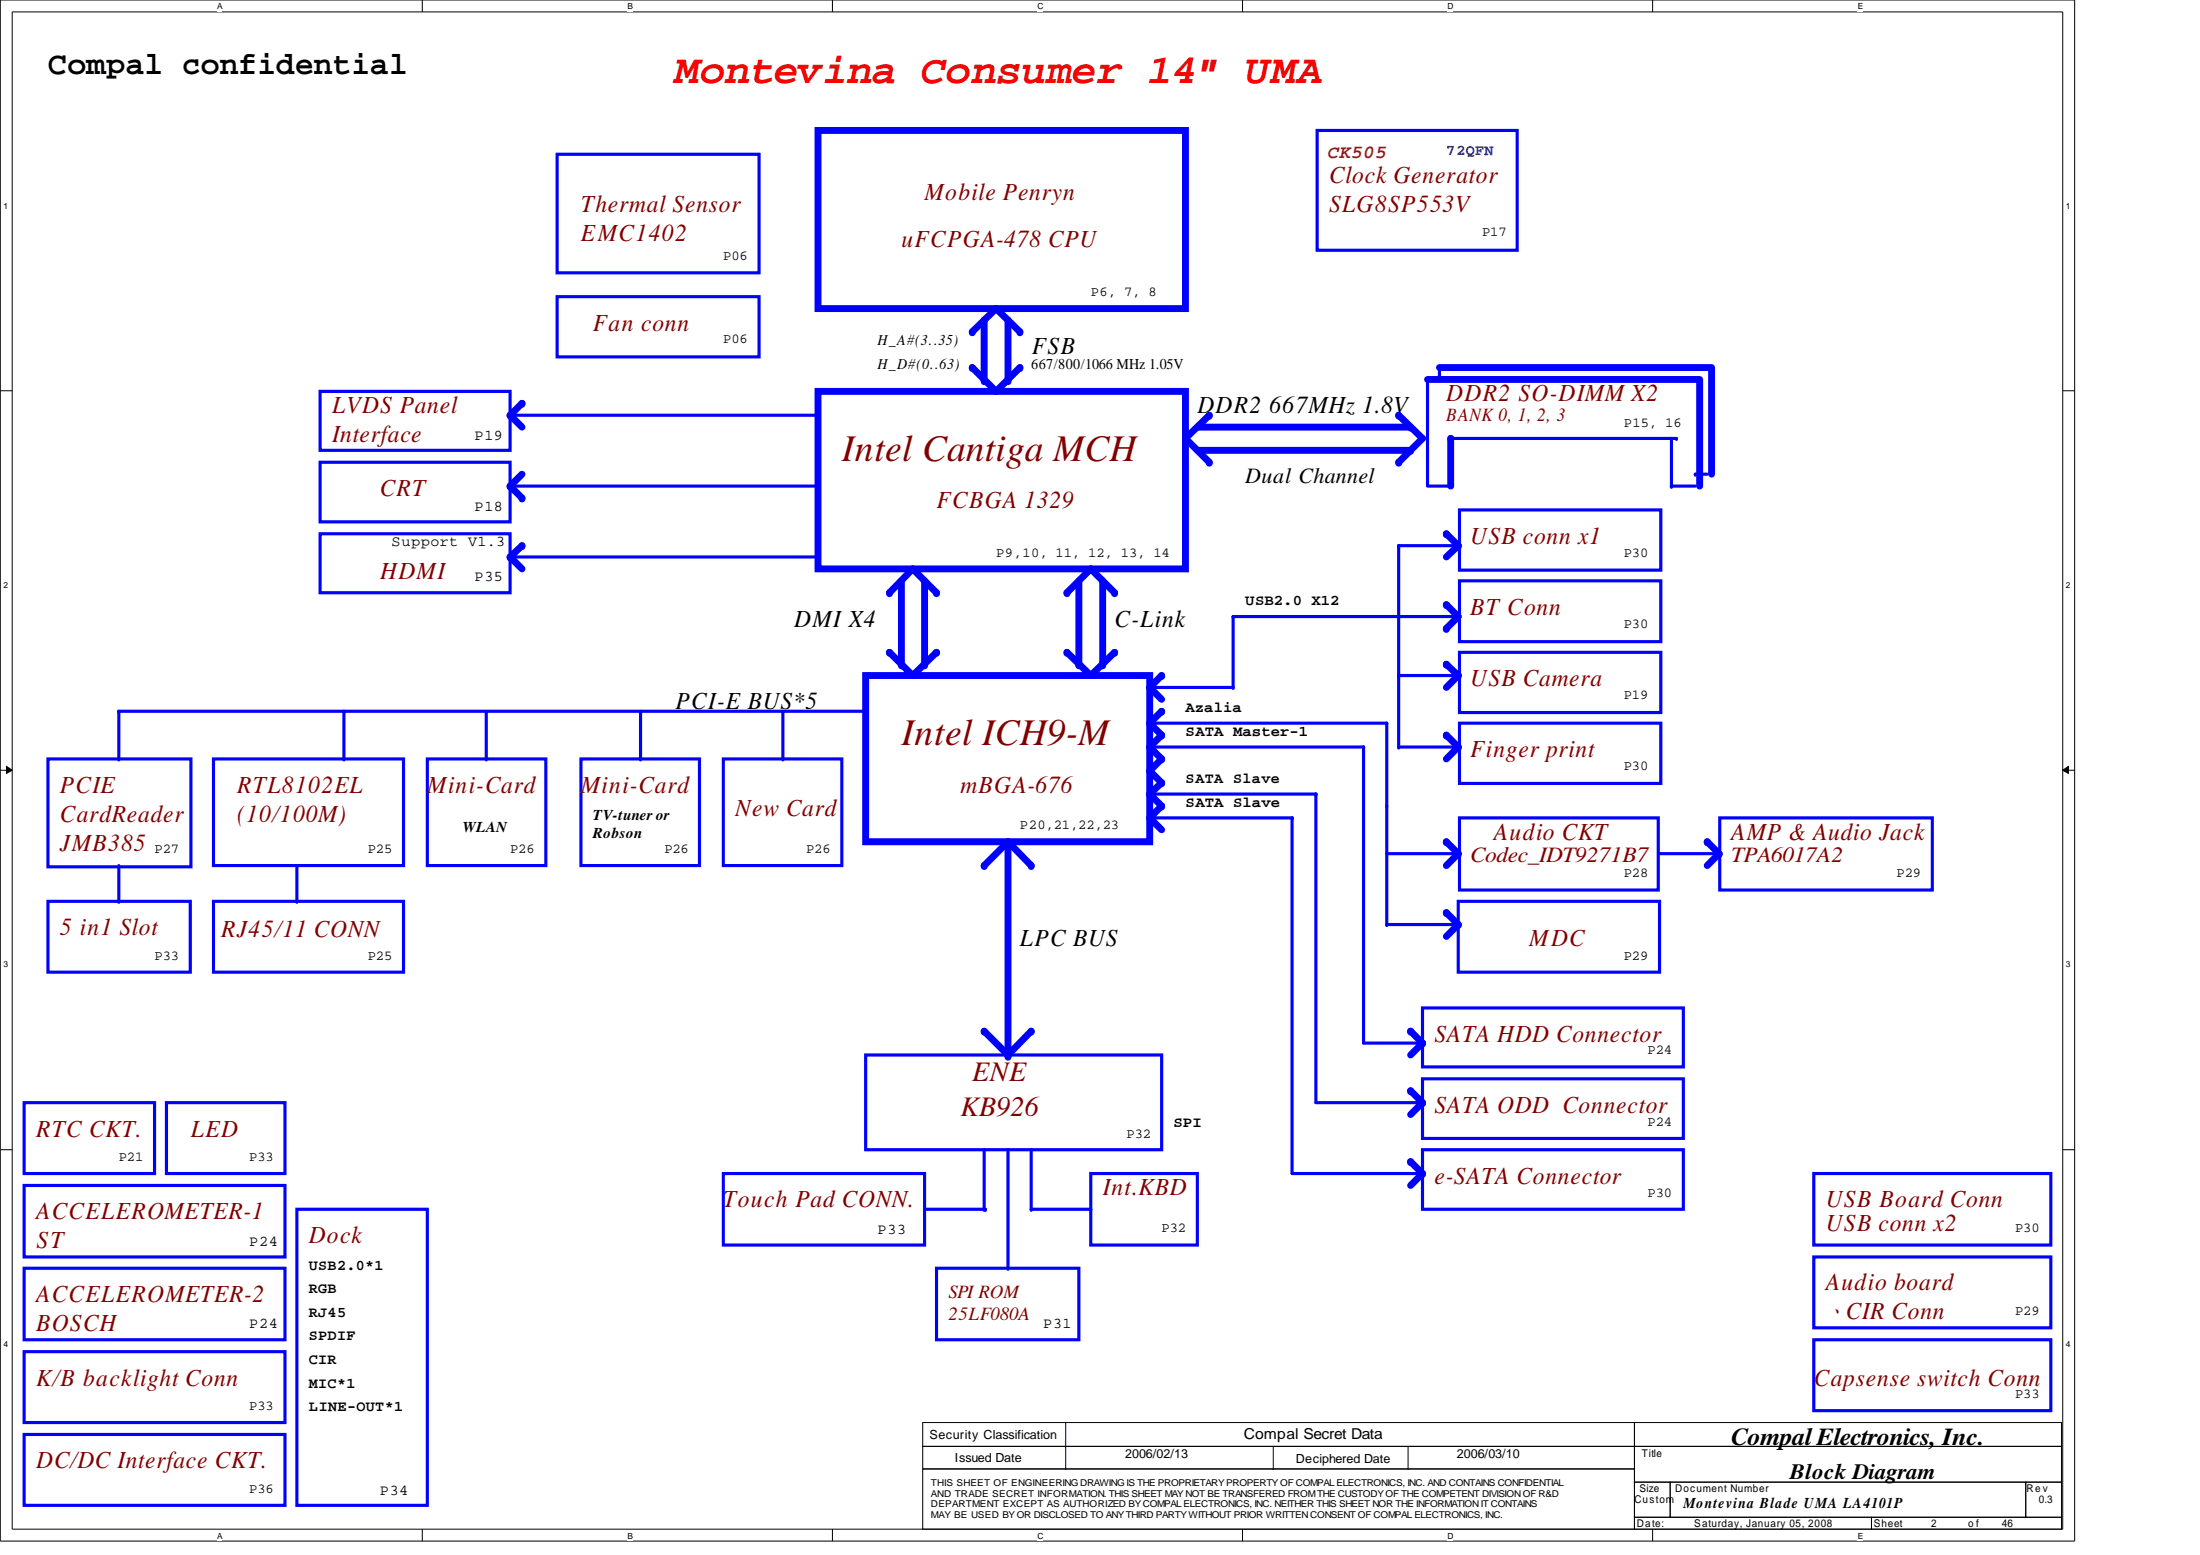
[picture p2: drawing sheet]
<svg xmlns="http://www.w3.org/2000/svg" width="297mm" height="210mm" viewBox="0 0 297 210" stroke-linecap="round" stroke-linejoin="round" font-family="sans-serif">
<path d="M0 0h280.1v208h-280.1zM1.6 1.6h276.9v204.8h-276.9z" fill="none" stroke="#000" stroke-width=".14"/>
<g fill="#fff">
<path d="M29.3 .3h.6v1.2h-.6z"/>
<path d="M29.3 206.7h.6v1.2h-.6z"/>
</g>
<path d="M57 0v1.6M57 206.4v1.6" fill="none" stroke="#000" stroke-width=".14"/>
<g fill="#fff">
<path d="M84.7 .3h.7v1.2h-.7z"/>
<path d="M84.7 206.7h.7v1.2h-.7z"/>
</g>
<path d="M112.4 0v1.6M112.4 206.4v1.6" fill="none" stroke="#000" stroke-width=".14"/>
<g fill="#fff">
<path d="M140.1 .3h.7v1.2h-.7z"/>
<path d="M140.1 206.7h.7v1.2h-.7z"/>
</g>
<path d="M167.8 0v1.6M167.8 206.4v1.6" fill="none" stroke="#000" stroke-width=".14"/>
<g fill="#fff">
<path d="M195.4 .3h.8v1.2h-.8z"/>
<path d="M195.4 206.7h.8v1.2h-.8z"/>
</g>
<path d="M223.1 0v1.6M223.1 206.4v1.6" fill="none" stroke="#000" stroke-width=".14"/>
<g fill="#fff">
<path d="M250.8 .3h.7v1.2h-.7z"/>
<path d="M250.8 206.7h.7v1.2h-.7z"/>
<path d="M.5 27.2h.6v1.2h-.6z"/>
<path d="M278.9 27.2h.6v1.2h-.6z"/>
<path d="M.5 78.3h.6v1.3h-.6z"/>
<path d="M278.9 78.3h.6v1.3h-.6z"/>
</g>
<path d="M0 52.7h1.6M278.5 52.7h1.6" fill="none" stroke="#000" stroke-width=".14"/>
<g fill="#fff">
<path d="M.5 129.5h.6v1.3h-.6z"/>
<path d="M278.9 129.5h.6v1.3h-.6z"/>
</g>
<path d="M0 104h1.6M.9 103.5l.7 .5-.7 .4zM278.5 104l.8-.5v.9zM278.5 104h1.6" fill="none" stroke="#000" stroke-width=".14"/>
<path d="M.9 103.5l.7 .5-.7 .4zM278.5 104l.8-.5v.9z" fill="#000"/>
<g fill="#fff">
<path d="M.5 180.8h.6v1.2h-.6z"/>
<path d="M278.9 180.8h.6v1.2h-.6z"/>
</g>
<g fill="none" stroke="#000" stroke-width=".14">
<path d="M0 155.2h1.6M278.5 155.2h1.6M124.6 192h96.1v3.2h-96.1zM124.6 195.2h96.1v3.1h-96.1zM124.6 198.3h96.1v8.1h-96.1zM143.9 195.2h.1M143.9 198.3h.1M143.9 192v6.3M171.9 198.3h.1M171.9 195.2v3.1M190.1 198.3h.1M190.1 195.2v3.1"/>
<path d="M220.7 192h57.6v3.2h-57.6zM220.7 195.2h57.6v4.9h-57.6zM220.7 200.1h4.8v4.7h-4.8zM220.7 204.8h32v1.6h-32zM225.5 200.1h48v4.7h-48zM252.7 204.8h25.6v1.6h-25.6zM273.5 200.1h4.8v4.7h-4.8z"/>
</g>
<path d="M75.2 20.8h27.3v16h-27.3zM75.2 40h27.3v8.2h-27.3z" fill="none" stroke="#00f" stroke-width=".42"/>
<path d="M110.4 17.6h49.7v24.1h-49.7zM110.4 52.8h49.7v24h-49.7zM134.5 41.7l3.2 3.1" fill="none" stroke="#00f" stroke-width=".93"/>
<circle cx="137.7" cy="44.8" r=".47" fill="#00f"/>
<path d="M131.3 49.6l3.2 3.2" fill="none" stroke="#00f" stroke-width=".93"/>
<circle cx="131.3" cy="49.6" r=".47" fill="#00f"/>
<path d="M136.1 43.2v8.2" fill="none" stroke="#00f" stroke-width=".93"/>
<circle cx="136.1" cy="51.4" r=".47" fill="#00f"/>
<path d="M132.9 43.2v8.2" fill="none" stroke="#00f" stroke-width=".93"/>
<circle cx="132.9" cy="51.4" r=".47" fill="#00f"/>
<path d="M137.7 49.6l-3.2 3.2" fill="none" stroke="#00f" stroke-width=".93"/>
<circle cx="137.7" cy="49.6" r=".47" fill="#00f"/>
<path d="M134.5 41.7l-3.2 3.1" fill="none" stroke="#00f" stroke-width=".93"/>
<circle cx="131.3" cy="44.8" r=".47" fill="#00f"/>
<path d="M160.1 59.2l3.2 3.2" fill="none" stroke="#00f" stroke-width=".93"/>
<circle cx="163.3" cy="62.4" r=".47" fill="#00f"/>
<path d="M192.7 51.2v14.4h3.2M228.9 64h1.6" fill="none" stroke="#00f" stroke-width=".42"/>
<circle cx="228.9" cy="64" r=".21" fill="#00f"/>
<path d="M192.7 51.2h36.8v14.4" fill="none" stroke="#00f" stroke-width=".93"/>
<path d="M225.7 65.6h3.2" fill="none" stroke="#00f" stroke-width=".42"/>
<circle cx="225.7" cy="65.6" r=".21" fill="#00f"/>
<path d="M163.3 56l-3.2 3.2" fill="none" stroke="#00f" stroke-width=".93"/>
<circle cx="163.3" cy="56" r=".47" fill="#00f"/>
<path d="M195.9 59.2v6.4" fill="none" stroke="#00f" stroke-width=".93"/>
<circle cx="195.9" cy="59.2" r=".47" fill="#00f"/>
<path d="M192.1 59.2l-3.3 3.2" fill="none" stroke="#00f" stroke-width=".93"/>
<circle cx="188.8" cy="62.4" r=".47" fill="#00f"/>
<path d="M188.8 56l3.3 3.2" fill="none" stroke="#00f" stroke-width=".93"/>
<circle cx="188.8" cy="56" r=".47" fill="#00f"/>
<path d="M194.3 49.6v1.6" fill="none" stroke="#00f" stroke-width=".42"/>
<circle cx="194.3" cy="51.2" r=".21" fill="#00f"/>
<path d="M225.7 59.2v6.4" fill="none" stroke="#00f" stroke-width=".42"/>
<circle cx="225.7" cy="65.6" r=".21" fill="#00f"/>
<path d="M194.3 49.6h36.8v14.4" fill="none" stroke="#00f" stroke-width=".93"/>
<path d="M195.9 59.2h30.5" fill="none" stroke="#00f" stroke-width=".42"/>
<circle cx="226.4" cy="59.2" r=".21" fill="#00f"/>
<path d="M156.8 99.2l-1.6 1.6" fill="none" stroke="#00f" stroke-width=".93"/>
<circle cx="156.8" cy="99.2" r=".47" fill="#00f"/>
<path d="M155.2 100.8l1.6 1.6" fill="none" stroke="#00f" stroke-width=".93"/>
<circle cx="155.2" cy="100.8" r=".47" fill="#00f"/>
<path d="M155.2 100.8h28.9" fill="none" stroke="#00f" stroke-width=".42"/>
<circle cx="184.1" cy="100.8" r=".21" fill="#00f"/>
<path d="M184.1 100.8v40" fill="none" stroke="#00f" stroke-width=".42"/>
<circle cx="184.1" cy="100.8" r=".21" fill="#00f"/>
<path d="M156.8 105.7l-1.6 1.5" fill="none" stroke="#00f" stroke-width=".93"/>
<circle cx="156.8" cy="105.7" r=".47" fill="#00f"/>
<path d="M3.3 148.8h17.6v9.6h-17.6zM3.3 193.6h35.2v9.6h-35.2z" fill="none" stroke="#00f" stroke-width=".42"/>
<path d="M116.9 91.2h38.3v22.4h-38.3zM155.2 107.2l1.6 1.6" fill="none" stroke="#00f" stroke-width=".93"/>
<circle cx="155.2" cy="107.2" r=".47" fill="#00f"/>
<path d="M132.9 155.2v8" fill="none" stroke="#00f" stroke-width=".42"/>
<circle cx="132.9" cy="163.2" r=".21" fill="#00f"/>
<path d="M116.9 142.4h39.9v12.8h-39.9zM124.8 163.2h8.2" fill="none" stroke="#00f" stroke-width=".42"/>
<circle cx="133" cy="163.2" r=".21" fill="#00f"/>
<path d="M139.2 155.2v8" fill="none" stroke="#00f" stroke-width=".42"/>
<circle cx="139.2" cy="163.2" r=".21" fill="#00f"/>
<path d="M22.5 148.8h16v9.6h-16zM184.1 140.8h8" fill="none" stroke="#00f" stroke-width=".42"/>
<circle cx="192.1" cy="140.8" r=".21" fill="#00f"/>
<path d="M139.2 163.2h8.1" fill="none" stroke="#00f" stroke-width=".42"/>
<circle cx="147.3" cy="163.2" r=".21" fill="#00f"/>
<path d="M46.4 96h70.5" fill="none" stroke="#00f" stroke-width=".42"/>
<circle cx="46.4" cy="96" r=".21" fill="#00f"/>
<path d="M46.4 96v6.4" fill="none" stroke="#00f" stroke-width=".42"/>
<circle cx="46.4" cy="102.4" r=".21" fill="#00f"/>
<path d="M188.8 73.7v17.5" fill="none" stroke="#00f" stroke-width=".42"/>
<g fill="#00f">
<circle cx="188.8" cy="73.7" r=".21"/>
<circle cx="188.8" cy="83.2" r=".21"/>
</g>
<path d="M196.9 73.7l-1.6 1.5" fill="none" stroke="#00f" stroke-width=".93"/>
<circle cx="196.9" cy="73.7" r=".47" fill="#00f"/>
<path d="M196.9 83.2l-1.6 1.6" fill="none" stroke="#00f" stroke-width=".93"/>
<circle cx="195.3" cy="84.8" r=".47" fill="#00f"/>
<path d="M188.8 83.2h8.1" fill="none" stroke="#00f" stroke-width=".42"/>
<circle cx="188.8" cy="83.2" r=".21" fill="#00f"/>
<path d="M195.3 72.1l1.6 1.6" fill="none" stroke="#00f" stroke-width=".93"/>
<circle cx="195.3" cy="72.1" r=".47" fill="#00f"/>
<path d="M195.3 81.6l1.6 1.6" fill="none" stroke="#00f" stroke-width=".93"/>
<circle cx="195.3" cy="81.6" r=".47" fill="#00f"/>
<path d="M166.5 83.2h22.3" fill="none" stroke="#00f" stroke-width=".42"/>
<circle cx="188.8" cy="83.2" r=".21" fill="#00f"/>
<path d="M197.1 78.4h27.1v8.2h-27.1zM155.2 97.6h32" fill="none" stroke="#00f" stroke-width=".42"/>
<circle cx="187.2" cy="97.6" r=".21" fill="#00f"/>
<path d="M187.2 97.6v11.2" fill="none" stroke="#00f" stroke-width=".42"/>
<circle cx="187.2" cy="108.8" r=".21" fill="#00f"/>
<path d="M156.8 96l-1.6 1.6" fill="none" stroke="#00f" stroke-width=".93"/>
<circle cx="156.8" cy="96" r=".47" fill="#00f"/>
<path d="M155.2 97.6l1.6 1.6" fill="none" stroke="#00f" stroke-width=".93"/>
<circle cx="155.2" cy="97.6" r=".47" fill="#00f"/>
<path d="M188.8 73.7h8.1" fill="none" stroke="#00f" stroke-width=".42"/>
<circle cx="196.9" cy="73.7" r=".21" fill="#00f"/>
<path d="M43.2 52.8h25.7v8h-25.7zM68.9 56h41.5M43.2 62.4h25.7v8h-25.7z" fill="none" stroke="#00f" stroke-width=".42"/>
<circle cx="110.4" cy="56" r=".21" fill="#00f"/>
<path d="M68.9 75.2l1.6 1.6" fill="none" stroke="#00f" stroke-width=".93"/>
<circle cx="68.9" cy="75.2" r=".47" fill="#00f"/>
<path d="M70.5 73.7l-1.6 1.5" fill="none" stroke="#00f" stroke-width=".93"/>
<circle cx="70.5" cy="73.7" r=".47" fill="#00f"/>
<path d="M177.7 148.8h14.4" fill="none" stroke="#00f" stroke-width=".42"/>
<circle cx="192.1" cy="148.8" r=".21" fill="#00f"/>
<path d="M177.7 107.2v41.6" fill="none" stroke="#00f" stroke-width=".42"/>
<circle cx="177.7" cy="107.2" r=".21" fill="#00f"/>
<path d="M156.8 102.4l-1.6 1.7" fill="none" stroke="#00f" stroke-width=".93"/>
<circle cx="156.8" cy="102.4" r=".47" fill="#00f"/>
<path d="M155.2 104.1l1.6 1.6" fill="none" stroke="#00f" stroke-width=".93"/>
<circle cx="155.2" cy="104.1" r=".47" fill="#00f"/>
<path d="M155.2 107.2h22.5" fill="none" stroke="#00f" stroke-width=".42"/>
<circle cx="177.7" cy="107.2" r=".21" fill="#00f"/>
<path d="M192.1 158.4l-1.6 1.6" fill="none" stroke="#00f" stroke-width=".93"/>
<circle cx="192.1" cy="158.4" r=".47" fill="#00f"/>
<path d="M190.5 156.8l1.6 1.6" fill="none" stroke="#00f" stroke-width=".93"/>
<circle cx="190.5" cy="156.8" r=".47" fill="#00f"/>
<path d="M174.5 158.4h17.6" fill="none" stroke="#00f" stroke-width=".42"/>
<circle cx="192.1" cy="158.4" r=".21" fill="#00f"/>
<path d="M174.5 110.4v48" fill="none" stroke="#00f" stroke-width=".42"/>
<circle cx="174.5" cy="110.4" r=".21" fill="#00f"/>
<path d="M166.5 83.2v9.6" fill="none" stroke="#00f" stroke-width=".42"/>
<circle cx="166.5" cy="83.2" r=".21" fill="#00f"/>
<path d="M155.2 92.8h11.3" fill="none" stroke="#00f" stroke-width=".42"/>
<circle cx="166.5" cy="92.8" r=".21" fill="#00f"/>
<path d="M156.8 108.8l-1.6 1.6" fill="none" stroke="#00f" stroke-width=".93"/>
<circle cx="156.8" cy="108.8" r=".47" fill="#00f"/>
<path d="M155.2 110.4l1.6 1.6" fill="none" stroke="#00f" stroke-width=".93"/>
<circle cx="155.2" cy="110.4" r=".47" fill="#00f"/>
<path d="M155.2 110.4h19.3" fill="none" stroke="#00f" stroke-width=".42"/>
<circle cx="174.5" cy="110.4" r=".21" fill="#00f"/>
<path d="M105.7 96v6.4" fill="none" stroke="#00f" stroke-width=".42"/>
<circle cx="105.7" cy="102.4" r=".21" fill="#00f"/>
<path d="M43.2 72.1h25.7v7.9h-25.7z" fill="none" stroke="#00f" stroke-width=".42"/>
<path d="M68.9 65.6l1.6 1.6" fill="none" stroke="#00f" stroke-width=".93"/>
<circle cx="70.5" cy="67.2" r=".47" fill="#00f"/>
<path d="M70.5 64l-1.6 1.6" fill="none" stroke="#00f" stroke-width=".93"/>
<circle cx="68.9" cy="65.6" r=".47" fill="#00f"/>
<path d="M196.9 91.2l-1.6 1.6" fill="none" stroke="#00f" stroke-width=".93"/>
<circle cx="196.9" cy="91.2" r=".47" fill="#00f"/>
<path d="M188.8 91.2h8.1" fill="none" stroke="#00f" stroke-width=".42"/>
<circle cx="188.8" cy="91.2" r=".21" fill="#00f"/>
<path d="M195.3 89.7l1.6 1.5" fill="none" stroke="#00f" stroke-width=".93"/>
<circle cx="195.3" cy="89.7" r=".47" fill="#00f"/>
<path d="M192.1 140.8l-1.6 1.6" fill="none" stroke="#00f" stroke-width=".93"/>
<circle cx="192.1" cy="140.8" r=".47" fill="#00f"/>
<path d="M190.5 139.2l1.6 1.6" fill="none" stroke="#00f" stroke-width=".93"/>
<circle cx="190.5" cy="139.2" r=".47" fill="#00f"/>
<path d="M192.1 148.8l-1.6 1.7" fill="none" stroke="#00f" stroke-width=".93"/>
<circle cx="192.1" cy="148.8" r=".47" fill="#00f"/>
<path d="M190.5 147.2l1.6 1.6" fill="none" stroke="#00f" stroke-width=".93"/>
<circle cx="190.5" cy="147.2" r=".47" fill="#00f"/>
<path d="M68.9 75.2h41.5" fill="none" stroke="#00f" stroke-width=".42"/>
<circle cx="110.4" cy="75.2" r=".21" fill="#00f"/>
<path d="M70.5 54.4l-1.6 1.6" fill="none" stroke="#00f" stroke-width=".93"/>
<circle cx="70.5" cy="54.4" r=".47" fill="#00f"/>
<path d="M68.9 56l1.6 1.7" fill="none" stroke="#00f" stroke-width=".93"/>
<circle cx="68.9" cy="56" r=".47" fill="#00f"/>
<path d="M68.9 65.6h41.5" fill="none" stroke="#00f" stroke-width=".42"/>
<circle cx="110.4" cy="65.6" r=".21" fill="#00f"/>
<path d="M197.1 88.1h27.1v8.1h-27.1zM187.2 108.8v16" fill="none" stroke="#00f" stroke-width=".42"/>
<circle cx="187.2" cy="124.8" r=".21" fill="#00f"/>
<path d="M28.8 102.4h25.7v14.4h-25.7zM40.1 116.8v4.9M97.7 102.4h16v14.4h-16zM28.8 121.7h25.7v9.5h-25.7zM244.9 180.8h32v9.6h-32z" fill="none" stroke="#00f" stroke-width=".42"/>
<circle cx="40.1" cy="121.7" r=".21" fill="#00f"/>
<path d="M161.7 57.7h28.8" fill="none" stroke="#00f" stroke-width=".93"/>
<circle cx="190.5" cy="57.7" r=".47" fill="#00f"/>
<path d="M161.7 60.8h28.8" fill="none" stroke="#00f" stroke-width=".93"/>
<circle cx="190.5" cy="60.8" r=".47" fill="#00f"/>
<path d="M123.2 76.8l3.2 3.2" fill="none" stroke="#00f" stroke-width=".93"/>
<circle cx="126.4" cy="80" r=".47" fill="#00f"/>
<path d="M120.1 88.1l3.1 3.1" fill="none" stroke="#00f" stroke-width=".93"/>
<circle cx="120.1" cy="88.1" r=".47" fill="#00f"/>
<path d="M124.8 78.4v11.3" fill="none" stroke="#00f" stroke-width=".93"/>
<circle cx="124.8" cy="89.7" r=".47" fill="#00f"/>
<path d="M121.7 78.4v11.3" fill="none" stroke="#00f" stroke-width=".93"/>
<circle cx="121.7" cy="89.7" r=".47" fill="#00f"/>
<path d="M126.4 88.1l-3.2 3.1" fill="none" stroke="#00f" stroke-width=".93"/>
<circle cx="126.4" cy="88.1" r=".47" fill="#00f"/>
<path d="M123.2 76.8l-3.1 3.2" fill="none" stroke="#00f" stroke-width=".93"/>
<circle cx="120.1" cy="80" r=".47" fill="#00f"/>
<path d="M147.3 76.8l3.2 3.2" fill="none" stroke="#00f" stroke-width=".93"/>
<circle cx="150.5" cy="80" r=".47" fill="#00f"/>
<path d="M144.1 88.1l3.2 3.1" fill="none" stroke="#00f" stroke-width=".93"/>
<circle cx="144.1" cy="88.1" r=".47" fill="#00f"/>
<path d="M148.9 78.4v11.3" fill="none" stroke="#00f" stroke-width=".93"/>
<circle cx="148.9" cy="89.7" r=".47" fill="#00f"/>
<path d="M145.7 78.4v11.3" fill="none" stroke="#00f" stroke-width=".93"/>
<circle cx="145.7" cy="89.7" r=".47" fill="#00f"/>
<path d="M150.5 88.1l-3.2 3.1" fill="none" stroke="#00f" stroke-width=".93"/>
<circle cx="150.5" cy="88.1" r=".47" fill="#00f"/>
<path d="M147.3 76.8l-3.2 3.2" fill="none" stroke="#00f" stroke-width=".93"/>
<circle cx="144.1" cy="80" r=".47" fill="#00f"/>
<path d="M136.1 113.6v29" fill="none" stroke="#00f" stroke-width=".93"/>
<circle cx="136.1" cy="142.6" r=".47" fill="#00f"/>
<path d="M136.1 113.6l3.1 3.2" fill="none" stroke="#00f" stroke-width=".93"/>
<circle cx="139.2" cy="116.8" r=".47" fill="#00f"/>
<path d="M136.1 113.6l-3.2 3.2" fill="none" stroke="#00f" stroke-width=".93"/>
<circle cx="132.9" cy="116.8" r=".47" fill="#00f"/>
<path d="M132.9 139.2l3.2 3.2" fill="none" stroke="#00f" stroke-width=".93"/>
<circle cx="132.9" cy="139.2" r=".47" fill="#00f"/>
<path d="M139.2 139.2l-3.1 3.2" fill="none" stroke="#00f" stroke-width=".93"/>
<circle cx="139.2" cy="139.2" r=".47" fill="#00f"/>
<path d="M192.1 136.1h35.2v7.9h-35.2zM192.1 155.2h35.2v8h-35.2z" fill="none" stroke="#00f" stroke-width=".42"/>
<path d="M230.5 113.6l1.6 1.6" fill="none" stroke="#00f" stroke-width=".93"/>
<circle cx="230.5" cy="113.6" r=".47" fill="#00f"/>
<path d="M232.1 115.2l-1.6 1.6" fill="none" stroke="#00f" stroke-width=".93"/>
<circle cx="232.1" cy="115.2" r=".47" fill="#00f"/>
<path d="M224.1 115.2h8" fill="none" stroke="#00f" stroke-width=".42"/>
<circle cx="232.1" cy="115.2" r=".21" fill="#00f"/>
<path d="M177.8 17.6h27v16.2h-27zM197.1 68.8h27.1v8.2h-27.1zM197.1 110.4h26.8v9.7h-26.8zM232.2 110.4h28.7v9.7h-28.7zM97.7 158.4h27.1v9.7h-27.1zM147.3 158.4h14.4v9.7h-14.4zM192.1 145.6h35.2v8.1h-35.2z" fill="none" stroke="#00f" stroke-width=".42"/>
<path d="M156.8 91.2l-1.6 1.6" fill="none" stroke="#00f" stroke-width=".93"/>
<circle cx="156.8" cy="91.2" r=".47" fill="#00f"/>
<path d="M155.2 92.8l1.6 1.6" fill="none" stroke="#00f" stroke-width=".93"/>
<circle cx="155.2" cy="92.8" r=".47" fill="#00f"/>
<path d="M136.1 155.2v16M126.4 171.2h19.3v9.6h-19.3z" fill="none" stroke="#00f" stroke-width=".42"/>
<circle cx="136.1" cy="171.2" r=".21" fill="#00f"/>
<path d="M187.2 124.8h9.7" fill="none" stroke="#00f" stroke-width=".42"/>
<circle cx="196.9" cy="124.8" r=".21" fill="#00f"/>
<path d="M195.3 123.2l1.6 1.6" fill="none" stroke="#00f" stroke-width=".93"/>
<circle cx="195.3" cy="123.2" r=".47" fill="#00f"/>
<path d="M196.9 115.2l-1.6 1.6" fill="none" stroke="#00f" stroke-width=".93"/>
<circle cx="196.9" cy="115.2" r=".47" fill="#00f"/>
<path d="M195.3 113.6l1.6 1.6" fill="none" stroke="#00f" stroke-width=".93"/>
<circle cx="195.3" cy="113.6" r=".47" fill="#00f"/>
<path d="M187.2 115.2h9.7" fill="none" stroke="#00f" stroke-width=".42"/>
<circle cx="196.9" cy="115.2" r=".21" fill="#00f"/>
<path d="M196.9 121.7h27.2v9.5h-27.2z" fill="none" stroke="#00f" stroke-width=".42"/>
<path d="M196.9 124.8l-1.6 1.6" fill="none" stroke="#00f" stroke-width=".93"/>
<circle cx="196.9" cy="124.8" r=".47" fill="#00f"/>
<path d="M86.5 96v6.4M78.4 102.4h16v14.4h-16z" fill="none" stroke="#00f" stroke-width=".42"/>
<circle cx="86.5" cy="102.4" r=".21" fill="#00f"/>
<path d="M65.7 96v6.4M57.7 102.4h16v14.4h-16z" fill="none" stroke="#00f" stroke-width=".42"/>
<circle cx="65.7" cy="102.4" r=".21" fill="#00f"/>
<path d="M16 96v6.4M6.5 102.4h19.3v14.6h-19.3zM244.9 158.4h32v9.7h-32zM244.9 169.7h32v9.5h-32z" fill="none" stroke="#00f" stroke-width=".42"/>
<circle cx="16" cy="102.4" r=".21" fill="#00f"/>
<path d="M16 96h30.4" fill="none" stroke="#00f" stroke-width=".42"/>
<circle cx="16" cy="96" r=".21" fill="#00f"/>
<path d="M197.1 97.6h27.1v8.1h-27.1z" fill="none" stroke="#00f" stroke-width=".42"/>
<path d="M196.9 100.8l-1.6 1.6" fill="none" stroke="#00f" stroke-width=".93"/>
<circle cx="196.9" cy="100.8" r=".47" fill="#00f"/>
<path d="M188.8 100.8h8.1" fill="none" stroke="#00f" stroke-width=".42"/>
<circle cx="188.8" cy="100.8" r=".21" fill="#00f"/>
<path d="M195.3 99.2l1.6 1.6" fill="none" stroke="#00f" stroke-width=".93"/>
<circle cx="195.3" cy="99.2" r=".47" fill="#00f"/>
<path d="M188.8 91.2v9.6" fill="none" stroke="#00f" stroke-width=".42"/>
<circle cx="188.8" cy="91.2" r=".21" fill="#00f"/>
<path d="M16 116.8v4.9M6.5 121.7h19.2v9.5h-19.2z" fill="none" stroke="#00f" stroke-width=".42"/>
<circle cx="16" cy="121.7" r=".21" fill="#00f"/>
<path d="M3.3 160h35.2v9.7h-35.2zM3.3 171.2h35.2v9.6h-35.2zM40.1 163.2h17.6v40h-17.6zM3.3 182.5h35.2v9.5h-35.2z" fill="none" stroke="#00f" stroke-width=".42"/>
<text font-size="5.6" fill="#f00" x="91.2" y="11.2">Montevina Consumer 14&quot; UMA</text>
<g font-size="5.1" fill="#800000">
<text x="113.7" y="62.2">Intel Cantiga MCH</text>
<text x="121.7" y="100.6">Intel ICH9-M</text>
</g>
<text font-size="4.3" x="6.5" y="10">Compal confidential</text>
<g font-size="3.8" fill="#800000">
<text x="131.3" y="145.9">ENE</text>
<text x="129.7" y="150.7">KB926</text>
</g>
<g font-size="3.3" fill="#800000">
<text x="78.4" y="28.6">Thermal Sensor</text>
<text x="124.8" y="27">Mobile Penryn</text>
<text x="179.4" y="24.7">Clock Generator</text>
<text x="179.4" y="28.6">SLG8SP553V</text>
<text x="78.4" y="32.5">EMC1402</text>
<text x="121.7" y="33.4">uFCPGA-478 CPU</text>
<text x="80" y="44.7">Fan conn</text>
<text x="44.8" y="55.8">LVDS Panel</text>
<text x="44.8" y="59.7">Interface</text>
<text x="195.3" y="54.2">DDR2 SO-DIMM X2</text>
<text x="51.3" y="67">CRT</text>
<text x="126.4" y="68.6">FCBGA 1329</text>
<text x="198.5" y="73.4">USB conn x1</text>
<text x="51.3" y="78.1">HDMI</text>
<text x="198.5" y="83">BT Conn</text>
<text x="198.5" y="92.6">USB Camera</text>
<text x="8.1" y="107">PCIE</text>
<text x="32" y="107">RTL8102EL</text>
<text x="57.7" y="107">Mini-Card</text>
<text x="78.4" y="107">Mini-Card</text>
<text x="129.7" y="107">mBGA-676</text>
<text x="198.5" y="102.2">Finger print</text>
<text x="8.1" y="110.9">CardReader</text>
<text x="32" y="110.9">(10/100M)</text>
<text x="99.3" y="110.2">New Card</text>
<text x="201.7" y="113.4">Audio CKT</text>
<text x="233.7" y="113.4">AMP &amp; Audio Jack</text>
<text x="8.1" y="114.8">JMB385</text>
<text x="8.1" y="126.2">5 in1 Slot</text>
<text x="29.8" y="126.5">RJ45/11 CONN</text>
<text x="206.5" y="127.8">MDC</text>
<text x="193.7" y="140.6">SATA HDD Connector</text>
<text x="4.9" y="153.4">RTC CKT.</text>
<text x="25.8" y="153.4">LED</text>
<text x="193.7" y="150.2">SATA ODD Connector</text>
<text x="148.9" y="161.4">Int.KBD</text>
<text x="193.7" y="159.8">e-SATA Connector</text>
<text x="4.9" y="164.6">ACCELEROMETER-1</text>
<text x="41.7" y="167.8">Dock</text>
<text x="97.7" y="163">Touch Pad CONN.</text>
<text x="246.5" y="163">USB Board Conn</text>
<text x="246.5" y="166.2">USB conn x2</text>
<text x="4.9" y="168.5">ST</text>
<text x="4.9" y="175.8">ACCELEROMETER-2</text>
<text x="4.9" y="179.7">BOSCH</text>
<text x="246.5" y="174.2">Audio board</text>
<text x="246.5" y="178.1">、CIR Conn</text>
<text x="4.9" y="187">K/B backlight Conn</text>
<text x="244.9" y="187">Capsense switch Conn</text>
<text x="4.9" y="198.2">DC/DC Interface CKT.</text>
</g>
<g font-size="3.3">
<text x="139.3" y="47.8">FSB</text>
<text x="161.7" y="55.8">DDR2 667MHz 1.8V</text>
<text x="107.2" y="84.6">DMI X4</text>
<text x="150.5" y="84.6">C-Link</text>
<text x="91.2" y="95.8">PCI-E BUS*5</text>
<text x="137.7" y="127.8">LPC BUS</text>
<text x="233.7" y="195.1">Compal Electronics, Inc.</text>
</g>
<g font-size="3">
<text x="168.1" y="65.2">Dual Channel</text>
<text x="241.7" y="199.6">Block Diagram</text>
</g>
<g font-size="3" fill="#800000">
<text x="198.5" y="116.4">Codec_IDT9271B7</text>
<text x="233.7" y="116.4">TPA6017A2</text>
</g>
<text font-size="2.5" fill="#804000" x="179.3" y="21.3">CK505</text>
<g font-size="2.5" fill="#800000">
<text x="195.3" y="56.8">BANK 0, 1, 2, 3</text>
<text x="128.1" y="175.2">SPI ROM</text>
<text x="128.1" y="178.2">25LF080A</text>
</g>
<text font-size="2" fill="#000080" x="195.3" y="20.9">72QFN</text>
<g font-size="2">
<text x="118.5" y="46.6">H_A#(3..35)</text>
<text x="118.5" y="49.8">H_D#(0..63)</text>
<text x="139.2" y="49.8">667/800/1066 MHz 1.05V</text>
<text x="64" y="59.4">P19</text>
<text x="64" y="68.9">P18</text>
<text x="52.9" y="73.7">Support V1.3</text>
<text x="64" y="78.5">P35</text>
<text x="168.1" y="81.7">USB2.0 X12</text>
<text x="160.1" y="99.3">SATA Master-1</text>
<text x="160.1" y="96.1">Azalia</text>
<text x="160.1" y="105.7">SATA Slave</text>
<text x="62.4" y="112.3">WLAN</text>
<text x="80" y="110.7">TV-tuner or</text>
<text x="80" y="113.1">Robson</text>
<text x="160.1" y="108.9">SATA Slave</text>
<text x="158.4" y="152.1">SPI</text>
<text x="118.5" y="166.5">P33</text>
<text x="33.7" y="168.1">P24</text>
<text x="41.7" y="171.4">USB2.0*1</text>
<text x="33.7" y="179.3">P24</text>
<text x="41.7" y="174.5">RGB</text>
<text x="41.7" y="177.7">RJ45</text>
<text x="140.8" y="179.3">P31</text>
<text x="41.7" y="180.9">SPDIF</text>
<text x="41.7" y="184.1">CIR</text>
<text x="41.7" y="187.4">MIC*1</text>
<text x="41.7" y="190.5">LINE-OUT*1</text>
<text x="167.9" y="194.3">Compal Secret Data</text>
<text x="51.3" y="201.8">P34</text>
<text x="227.3" y="203.5">Montevina Blade UMA LA4101P</text>
</g>
<g font-size="1.9">
<text x="97.7" y="35.1">P06</text>
<text x="200.1" y="31.9">P17</text>
<text x="147.3" y="40">P6, 7, 8</text>
<text x="97.7" y="46.3">P06</text>
<text x="219.2" y="57.6">P15, 16</text>
<text x="134.5" y="75.2">P9,10, 11, 12, 13, 14</text>
<text x="219.2" y="75.2">P30</text>
<text x="219.2" y="84.8">P30</text>
<text x="219.2" y="94.3">P19</text>
<text x="219.2" y="104">P30</text>
<text x="137.7" y="111.9">P20,21,22,23</text>
<text x="20.9" y="115.1">P27</text>
<text x="49.7" y="115.1">P25</text>
<text x="68.9" y="115.1">P26</text>
<text x="89.7" y="115.1">P26</text>
<text x="108.8" y="115.1">P26</text>
<text x="219.2" y="118.4">P28</text>
<text x="256.1" y="118.4">P29</text>
<text x="20.9" y="129.5">P33</text>
<text x="49.7" y="129.5">P25</text>
<text x="219.2" y="129.5">P29</text>
<text x="222.5" y="142.3">P24</text>
<text x="152.1" y="153.6">P32</text>
<text x="222.5" y="152">P24</text>
<text x="16" y="156.7">P21</text>
<text x="33.7" y="156.7">P33</text>
<text x="222.5" y="161.5">P30</text>
<text x="156.8" y="166.4">P32</text>
<text x="272.1" y="166.4">P30</text>
<text x="272.1" y="177.5">P29</text>
<text x="33.7" y="190.3">P33</text>
<text x="272.1" y="188.7">P33</text>
<text x="33.7" y="201.6">P36</text>
</g>
<g font-size="1.7">
<text x="125.5" y="194.3">Security Classification</text>
<text x="128.9" y="197.4">Issued Date</text>
<text x="151.9" y="196.8">2006/02/13</text>
<text x="175" y="197.4">Deciphered Date</text>
<text x="196.7" y="196.8">2006/03/10</text>
</g>
<g font-size="1.4">
<text x="221.7" y="196.7">Title</text>
<text x="220.7" y="202.9">Custom</text>
<text x="221.4" y="201.3">Size</text>
<text x="226.2" y="201.3">Document Number</text>
<text x="273.6" y="201.3">Re v</text>
<text x="275.3" y="202.9">0.3</text>
<text x="221" y="206.1">Date:</text>
<text x="228.7" y="206.1">Saturday, January 05, 2008</text>
<text x="253" y="206.1">Sheet</text>
<text x="260.7" y="206.1">2</text>
<text x="265.7" y="206.1">o f</text>
<text x="270.3" y="206.1">46</text>
</g>
<g font-size="1.3">
<text x="125.7" y="202">AND TRADE SECRET INFORMATION. THIS SHEET MAY NOT BE TRANSFERED FROM THE CUSTODY OF THE COMPETENT DIVISION OF R&amp;D</text>
<text x="125.7" y="200.6">THIS SHEET OF ENGINEERING DRAWING IS THE PROPRIETARY PROPERTY OF COMPAL ELECTRONICS, INC. AND CONTAINS CONFIDENTIAL</text>
<text x="125.7" y="203.5">DEPARTMENT EXCEPT AS AUTHORIZED BY COMPAL ELECTRONICS, INC. NEITHER THIS SHEET NOR THE INFORMATION IT CONTAINS</text>
<text x="125.7" y="204.9">MAY BE USED BY OR DISCLOSED TO ANY THIRD PARTY WITHOUT PRIOR WRITTEN CONSENT OF COMPAL ELECTRONICS, INC.</text>
</g>
<g font-size="1.1">
<text x="29.3" y="1.3">A</text>
<text x="84.7" y="1.3">B</text>
<text x="140.1" y="1.3">C</text>
<text x="195.4" y="1.3">D</text>
<text x="250.8" y="1.3">E</text>
<text x=".5" y="28.2">1</text>
<text x="278.9" y="28.2">1</text>
<text x=".5" y="79.3">2</text>
<text x="278.9" y="79.3">2</text>
<text x=".5" y="130.6">3</text>
<text x="278.9" y="130.6">3</text>
<text x=".5" y="181.8">4</text>
<text x="278.9" y="181.8">4</text>
<text x="29.3" y="207.7">A</text>
<text x="84.7" y="207.7">B</text>
<text x="140.1" y="207.7">C</text>
<text x="195.4" y="207.7">D</text>
<text x="250.8" y="207.7">E</text>
</g>
</svg>
